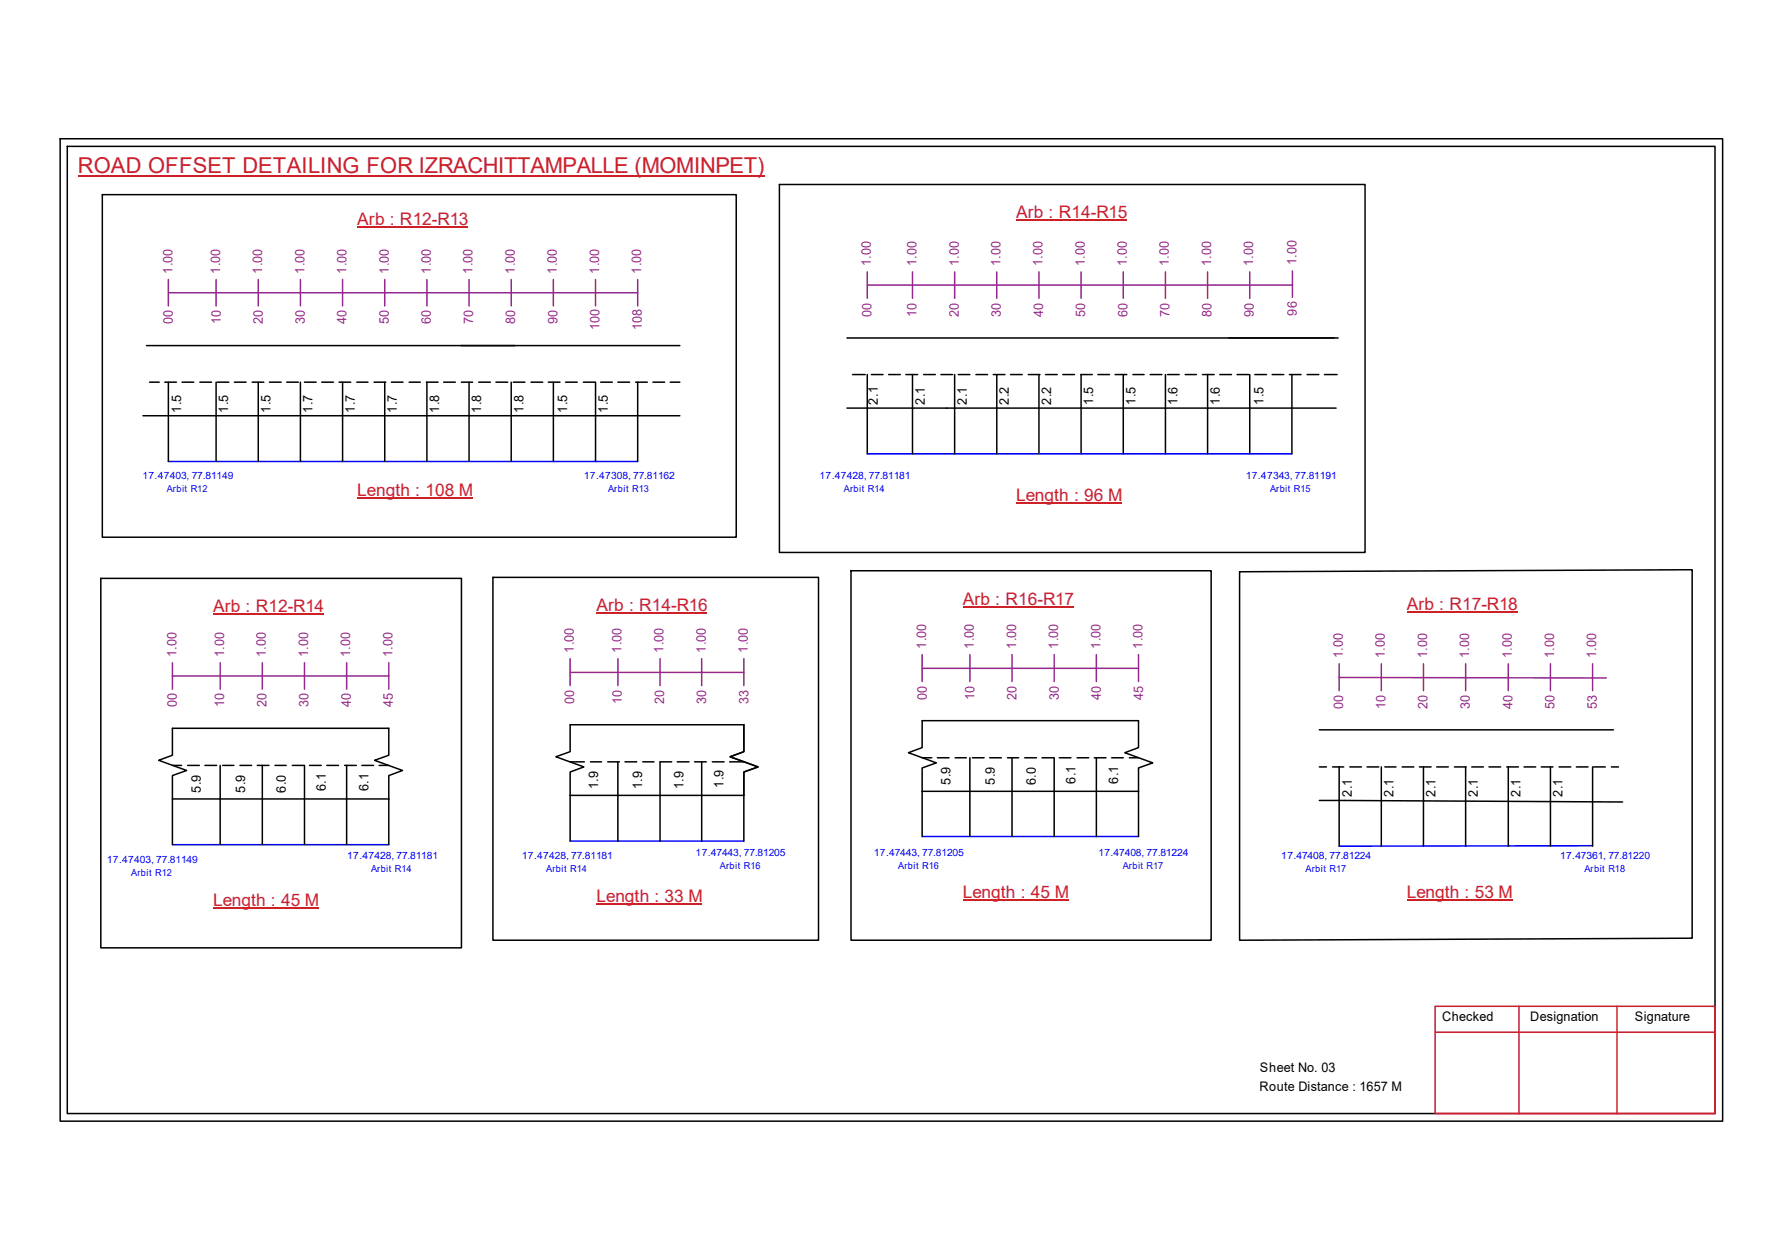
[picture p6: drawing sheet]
<svg xmlns="http://www.w3.org/2000/svg" width="297mm" height="210mm" viewBox="0 0 297 210" stroke-linecap="round" stroke-linejoin="round" font-family="sans-serif">
<g fill="none" stroke="#000" stroke-width=".25">
<path d="M10 23.1h277.1v163.7h-277.1zM11.2 24.4h274.7v161.1h-274.7zM17.1 32.4h105.6v57.1h-105.6zM129.9 30.7h97.6v61.3h-97.6zM24.4 57.6h88.9M141.2 56.3h81.9M23.8 69.3h89.5M24.9 63.7h1.6M27.5 63.7h1.9M28.1 63.7v13.2M30.3 63.7h2M33.3 63.7h2"/>
<path d="M36 63.7v13.2M36.2 63.7h1.9M39.1 63.7h1.9M42 63.7h2M43 63.7v13.2M44.9 63.7h2M47.8 63.7h1.9M50.1 63.7v13.2M50.8 63.7h1.9M53.6 63.7h2M56.5 63.7h2M57.1 63.7v13.2"/>
<path d="M59.5 63.7h1.8M62.4 63.7h1.9M64.1 63.7v13.2M65.2 63.7h2M68.2 63.7h1.9M71.1 63.7h1.9M71.2 63.7v13.2M74 63.7h1.9M76.9 63.7h1.9M78.2 63.7v13.2M79.8 63.7h1.9M82.7 63.7h1.9"/>
<path d="M85.2 63.7v13.2M85.6 63.7h1.9M88.5 63.7h2M91.4 63.7h1.9M92.2 63.7v13.2M94.3 63.7h1.9M97.2 63.7h2M99.3 63.7v13.2M100.1 63.7h2M103 63.7h1.9M106 63.7h1.9M106.3 63.7v13.2"/>
<path d="M108.8 63.7h2M111.7 63.7h1.6M141.2 68h81.5M142.1 62.4h2.1M144.6 62.4v13.2M145.2 62.4h2M148.1 62.4h2M151 62.4h1.9M152.1 62.4v13.2M154 62.4h1.9M156.8 62.4h2M159.1 62.4v13.2"/>
<path d="M159.7 62.4h2M162.7 62.4h1.9M165.6 62.4h1.9M166.2 62.4v13.2M168.4 62.4h2M171.4 62.4h2M173.2 62.4v13.2M174.3 62.4h1.9M177.2 62.4h1.9M180.1 62.4h2M180.2 62.4v13.2M183 62.4h2"/>
<path d="M185.9 62.4h1.9M187.2 62.4v13.2M188.8 62.4h1.9M191.7 62.4h2M194.3 62.4v13.2M194.6 62.4h2M197.6 62.4h1.8M200.4 62.4h2M201.3 62.4v13.2M203.3 62.4h2M206.2 62.4h1.9M208.3 62.4v13.2"/>
<path d="M209.2 62.4h1.9M212 62.4h2M214.9 62.4h2M215.3 62.4v13.2M217.9 62.4h1.9M220.8 62.4h2.1M16.8 96.4h60.1v61.5h-60.1zM82.2 96.2h54.2v60.4h-54.2zM141.9 95.1h60v61.5h-60zM206.6 95.2l75.5-.3v61.4l-75.5 .3zM28.7 133.1v-3.9l2.4-.8-4.6-1.7 2.2-.9v-4.5h36.1v4.5l-2.4 .9 4.7 1.7-2.3 .8v3.9M28.7 133.1h36.1"/>
<path d="M28.7 127.5h1.6M28.7 133.1v7.6M31.3 127.5h1.9M34.2 127.5h1.9M36.7 127.5v13.2M37.1 127.5h1.9M40 127.5h1.9M42.9 127.5h1.9M43.7 127.5v13.2M45.8 127.5h1.9M48.7 127.5h2M50.8 127.5v13.2"/>
<path d="M51.6 127.5h1.9M54.5 127.5h1.9M57.4 127.5h2M57.8 127.5v13.2M60.3 127.5h2M63.2 127.5h1.6M64.8 133.1v7.6M95 132.5v-3.9l2.3-.8-4.6-1.7 2.3-.9v-4.5h29v4.5l-2.3 .9 4.7 1.7-2.4 .8v3.9M95 132.5h29M95 126.9h2.4M95 132.5v7.6M98.4 126.9h1.9"/>
<path d="M101.3 126.9h1.9M103 126.9v13.2M104.2 126.9h1.9M107.1 126.9h1.9M112 126.9h-2v13.2M112.9 126.9h1.9M115.8 126.9h1.9M117 126.9v13.2M118.7 126.9h2M121.6 126.9h2.4M124 132.5v7.6M153.7 131.8v-3.9l2.4-.8-4.7-1.7 2.3-.9v-4.4h36.1v4.4l-2.3 .9 4.6 1.7-2.3 .8v3.9"/>
<path d="M153.7 131.8h36.1M153.7 126.2h1.6M153.7 131.8v7.6M156.2 126.2h2M159.2 126.2h1.9M161.7 126.2v13.2M162.1 126.2h1.9M165 126.2h1.9M167.9 126.2h1.9M168.7 126.2v13.2M170.8 126.2h2M173.7 126.2h1.9"/>
<path d="M175.7 126.2v13.2M176.6 126.2h1.9M179.5 126.2h2M182.4 126.2h2M182.7 126.2v13.2M185.3 126.2h1.9M188.3 126.2h1.5M189.8 131.8v7.6M219.9 133.3l50.6 .3M219.9 127.8h1.2M219.9 121.6h49M222.1 127.8h1.9"/>
<path d="M223.2 127.8v13.2M225 127.8h1.9M227.9 127.8h1.9M230.2 127.8v13.2M230.8 127.8h1.9M233.7 127.8h2M236.6 127.8h1.9M237.3 127.8v13.2M239.5 127.8h1.9M242.4 127.8h2M244.3 127.8v13.2M245.3 127.8h2"/>
<path d="M248.2 127.8h1.9M251.2 127.8h1.9M251.4 127.8v13.2M254 127.8h2M256.9 127.8h2M258.4 127.8v13.2M259.9 127.8h1.9M262.8 127.8h1.9M265.5 127.8v13.2M265.6 127.8h2M268.6 127.8h1.2"/>
</g>
<path d="M239.2 167.6h46.7v17.9h-46.7zM239.2 172h46.7M253.2 167.6v17.9M269.5 167.6v17.9" fill="none" stroke="#cc1f26" stroke-width=".25"/>
<path d="M13 29.3h114.4" fill="none" stroke="#cd2027" stroke-width=".25"/>
<path d="M28.1 76.9h78.2M144.6 75.6h70.7M153.7 139.4h36.1M28.7 140.7h36.1M95 140.1h29M265.5 140.9l-42.3 .1" fill="none" stroke="#00f" stroke-width=".25"/>
<g fill="none" stroke="#93278f" stroke-width=".25">
<path d="M28.1 48.8h78.2M28.1 46.6v4.4M36 46.6v4.4M43 46.6v4.4M50.1 46.6v4.4M57.1 46.6v4.4M64.1 46.6v4.4M71.2 46.6v4.4M78.2 46.6v4.4M85.2 46.6v4.4M92.2 46.6v4.4M99.3 46.6v4.4"/>
<path d="M106.3 46.6v4.4M144.6 47.5h70.8M144.6 45.3v4.4M152.1 45.3v4.4M159.1 45.3v4.4M166.2 45.3v4.4M173.2 45.3v4.4M180.2 45.3v4.4M187.2 45.3v4.4M194.3 45.3v4.4M201.3 45.3v4.4M208.3 45.3v4.4"/>
<path d="M215.4 45.1v4.4M28.7 112.6h36.1M28.7 110.4v4.4M36.7 110.4v4.4M43.7 110.4v4.4M50.8 110.4v4.4M57.8 110.4v4.4M64.8 110.4v4.4M95 112h29M95 109.7v4.5M103 109.7v4.5M110 109.7v4.5"/>
<path d="M117 109.7v4.5M124 109.7v4.5M153.7 111.3h36.1M153.7 109.1v4.4M161.7 109.1v4.4M168.7 109.1v4.4M175.7 109.1v4.4M182.7 109.1v4.4M189.8 109.1v4.4M223.2 112.9h44.6M223.2 110.6v4.5M230.2 110.6v4.5"/>
<path d="M237.3 110.6v4.5M244.3 110.6v4.5M251.4 110.6v4.5M258.4 110.6v4.5M265.5 110.6v4.5"/>
</g>
<path d="M59.6 37.8h18.4M169.4 36.6h18.4M59.6 83h19.2M169.4 83.8h17.6M35.5 102.4h18.5M99.4 102.1h18.5M160.5 101.1h18.4M234.5 101.9h18.4M35.5 151.2h17.6M99.4 150.6h17.6M160.5 149.9h17.6M234.5 149.9h17.6" fill="none" stroke="#cd2027" stroke-width=".17"/>
<text font-size="3.6" fill="#cd2027" x="13" y="28.9">ROAD OFFSET DETAILING FOR IZRACHITTAMPALLE (MOMINPET)</text>
<g font-size="2.9" fill="#cd2027">
<text x="59.6" y="37.5">Arb : R12-R13</text>
<text x="169.4" y="36.2">Arb : R14-R15</text>
<text x="59.6" y="82.6">Length : 108 M</text>
<text x="169.4" y="83.5">Length : 96 M</text>
<text x="99.4" y="101.8">Arb : R14-R16</text>
<text x="160.5" y="100.8">Arb : R16-R17</text>
<text x="234.5" y="101.6">Arb : R17-R18</text>
<text x="35.5" y="102">Arb : R12-R14</text>
<text x="160.5" y="149.6">Length : 45 M</text>
<text x="234.5" y="149.6">Length : 53 M</text>
<text x="35.5" y="150.9">Length : 45 M</text>
<text x="99.4" y="150.3">Length : 33 M</text>
</g>
<g font-size="2.2" fill="#93278f">
<text x="28.7" y="45.6" transform="rotate(-90 28.7 45.6)">1.00</text>
<text x="36.7" y="45.6" transform="rotate(-90 36.7 45.6)">1.00</text>
<text x="43.7" y="45.6" transform="rotate(-90 43.7 45.6)">1.00</text>
<text x="50.8" y="45.6" transform="rotate(-90 50.8 45.6)">1.00</text>
<text x="57.8" y="45.6" transform="rotate(-90 57.8 45.6)">1.00</text>
<text x="64.8" y="45.6" transform="rotate(-90 64.8 45.6)">1.00</text>
<text x="71.8" y="45.6" transform="rotate(-90 71.8 45.6)">1.00</text>
<text x="78.8" y="45.6" transform="rotate(-90 78.8 45.6)">1.00</text>
<text x="85.8" y="45.6" transform="rotate(-90 85.8 45.6)">1.00</text>
<text x="92.8" y="45.6" transform="rotate(-90 92.8 45.6)">1.00</text>
<text x="99.9" y="45.6" transform="rotate(-90 99.9 45.6)">1.00</text>
<text x="106.9" y="45.6" transform="rotate(-90 106.9 45.6)">1.00</text>
<text x="145.2" y="44.4" transform="rotate(-90 145.2 44.4)">1.00</text>
<text x="152.8" y="44.4" transform="rotate(-90 152.8 44.4)">1.00</text>
<text x="159.8" y="44.4" transform="rotate(-90 159.8 44.4)">1.00</text>
<text x="166.7" y="44.4" transform="rotate(-90 166.7 44.4)">1.00</text>
<text x="173.8" y="44.4" transform="rotate(-90 173.8 44.4)">1.00</text>
<text x="180.8" y="44.4" transform="rotate(-90 180.8 44.4)">1.00</text>
<text x="187.8" y="44.4" transform="rotate(-90 187.8 44.4)">1.00</text>
<text x="194.9" y="44.4" transform="rotate(-90 194.9 44.4)">1.00</text>
<text x="201.9" y="44.4" transform="rotate(-90 201.9 44.4)">1.00</text>
<text x="208.9" y="44.4" transform="rotate(-90 208.9 44.4)">1.00</text>
<text x="216.1" y="44.2" transform="rotate(-90 216.1 44.2)">1.00</text>
<text x="145.2" y="52.7" transform="rotate(-90 145.2 52.7)">00</text>
<text x="152.8" y="52.7" transform="rotate(-90 152.8 52.7)">10</text>
<text x="159.8" y="52.7" transform="rotate(-90 159.8 52.7)">20</text>
<text x="166.8" y="52.7" transform="rotate(-90 166.8 52.7)">30</text>
<text x="173.9" y="52.7" transform="rotate(-90 173.9 52.7)">40</text>
<text x="180.9" y="52.7" transform="rotate(-90 180.9 52.7)">50</text>
<text x="187.9" y="52.7" transform="rotate(-90 187.9 52.7)">60</text>
<text x="194.9" y="52.7" transform="rotate(-90 194.9 52.7)">70</text>
<text x="202" y="52.7" transform="rotate(-90 202 52.7)">80</text>
<text x="209" y="52.7" transform="rotate(-90 209 52.7)">90</text>
<text x="216.2" y="52.6" transform="rotate(-90 216.2 52.6)">96</text>
<text x="28.8" y="54" transform="rotate(-90 28.8 54)">00</text>
<text x="36.8" y="54" transform="rotate(-90 36.8 54)">10</text>
<text x="43.8" y="54" transform="rotate(-90 43.8 54)">20</text>
<text x="50.8" y="54" transform="rotate(-90 50.8 54)">30</text>
<text x="57.8" y="54" transform="rotate(-90 57.8 54)">40</text>
<text x="64.8" y="54" transform="rotate(-90 64.8 54)">50</text>
<text x="71.8" y="54" transform="rotate(-90 71.8 54)">60</text>
<text x="78.9" y="54" transform="rotate(-90 78.9 54)">70</text>
<text x="85.9" y="54" transform="rotate(-90 85.9 54)">80</text>
<text x="92.9" y="54" transform="rotate(-90 92.9 54)">90</text>
<text x="99.9" y="55" transform="rotate(-90 99.9 55)">100</text>
<text x="107" y="55" transform="rotate(-90 107 55)">108</text>
<text x="29.4" y="109.5" transform="rotate(-90 29.4 109.5)">1.00</text>
<text x="37.4" y="109.5" transform="rotate(-90 37.4 109.5)">1.00</text>
<text x="44.3" y="109.5" transform="rotate(-90 44.3 109.5)">1.00</text>
<text x="51.3" y="109.5" transform="rotate(-90 51.3 109.5)">1.00</text>
<text x="58.4" y="109.5" transform="rotate(-90 58.4 109.5)">1.00</text>
<text x="65.4" y="109.5" transform="rotate(-90 65.4 109.5)">1.00</text>
<text x="95.6" y="108.8" transform="rotate(-90 95.6 108.8)">1.00</text>
<text x="103.6" y="108.8" transform="rotate(-90 103.6 108.8)">1.00</text>
<text x="110.6" y="108.8" transform="rotate(-90 110.6 108.8)">1.00</text>
<text x="117.6" y="108.8" transform="rotate(-90 117.6 108.8)">1.00</text>
<text x="124.7" y="108.8" transform="rotate(-90 124.7 108.8)">1.00</text>
<text x="154.4" y="108.1" transform="rotate(-90 154.4 108.1)">1.00</text>
<text x="162.3" y="108.1" transform="rotate(-90 162.3 108.1)">1.00</text>
<text x="169.4" y="108.1" transform="rotate(-90 169.4 108.1)">1.00</text>
<text x="176.4" y="108.1" transform="rotate(-90 176.4 108.1)">1.00</text>
<text x="183.4" y="108.1" transform="rotate(-90 183.4 108.1)">1.00</text>
<text x="190.5" y="108.1" transform="rotate(-90 190.5 108.1)">1.00</text>
<text x="223.8" y="109.6" transform="rotate(-90 223.8 109.6)">1.00</text>
<text x="230.8" y="109.6" transform="rotate(-90 230.8 109.6)">1.00</text>
<text x="237.9" y="109.6" transform="rotate(-90 237.9 109.6)">1.00</text>
<text x="244.9" y="109.6" transform="rotate(-90 244.9 109.6)">1.00</text>
<text x="252" y="109.6" transform="rotate(-90 252 109.6)">1.00</text>
<text x="259" y="109.6" transform="rotate(-90 259 109.6)">1.00</text>
<text x="266.1" y="109.6" transform="rotate(-90 266.1 109.6)">1.00</text>
<text x="29.5" y="117.9" transform="rotate(-90 29.5 117.9)">00</text>
<text x="37.4" y="117.9" transform="rotate(-90 37.4 117.9)">10</text>
<text x="44.4" y="117.9" transform="rotate(-90 44.4 117.9)">20</text>
<text x="51.4" y="117.9" transform="rotate(-90 51.4 117.9)">30</text>
<text x="58.5" y="117.9" transform="rotate(-90 58.5 117.9)">40</text>
<text x="65.5" y="117.9" transform="rotate(-90 65.5 117.9)">45</text>
<text x="95.7" y="117.3" transform="rotate(-90 95.7 117.3)">00</text>
<text x="103.7" y="117.3" transform="rotate(-90 103.7 117.3)">10</text>
<text x="110.7" y="117.3" transform="rotate(-90 110.7 117.3)">20</text>
<text x="117.7" y="117.3" transform="rotate(-90 117.7 117.3)">30</text>
<text x="124.8" y="117.3" transform="rotate(-90 124.8 117.3)">33</text>
<text x="154.5" y="116.6" transform="rotate(-90 154.5 116.6)">00</text>
<text x="162.4" y="116.6" transform="rotate(-90 162.4 116.6)">10</text>
<text x="169.5" y="116.6" transform="rotate(-90 169.5 116.6)">20</text>
<text x="176.5" y="116.6" transform="rotate(-90 176.5 116.6)">30</text>
<text x="183.5" y="116.6" transform="rotate(-90 183.5 116.6)">40</text>
<text x="190.5" y="116.6" transform="rotate(-90 190.5 116.6)">45</text>
<text x="223.9" y="118.1" transform="rotate(-90 223.9 118.1)">00</text>
<text x="230.9" y="118.1" transform="rotate(-90 230.9 118.1)">10</text>
<text x="238" y="118.1" transform="rotate(-90 238 118.1)">20</text>
<text x="245" y="118.1" transform="rotate(-90 245 118.1)">30</text>
<text x="252.1" y="118.1" transform="rotate(-90 252.1 118.1)">40</text>
<text x="259.1" y="118.1" transform="rotate(-90 259.1 118.1)">50</text>
<text x="266.1" y="118.1" transform="rotate(-90 266.1 118.1)">53</text>
</g>
<g font-size="2.2">
<text x="30.2" y="68.7" transform="rotate(-90 30.2 68.7)">1.5</text>
<text x="38.1" y="68.7" transform="rotate(-90 38.1 68.7)">1.5</text>
<text x="45.1" y="68.7" transform="rotate(-90 45.1 68.7)">1.5</text>
<text x="52.1" y="68.7" transform="rotate(-90 52.1 68.7)">1.7</text>
<text x="59.1" y="68.7" transform="rotate(-90 59.1 68.7)">1.7</text>
<text x="66.2" y="68.7" transform="rotate(-90 66.2 68.7)">1.7</text>
<text x="73.2" y="68.7" transform="rotate(-90 73.2 68.7)">1.8</text>
<text x="80.2" y="68.7" transform="rotate(-90 80.2 68.7)">1.8</text>
<text x="87.2" y="68.7" transform="rotate(-90 87.2 68.7)">1.8</text>
<text x="94.5" y="68.7" transform="rotate(-90 94.5 68.7)">1.5</text>
<text x="101.3" y="68.7" transform="rotate(-90 101.3 68.7)">1.5</text>
<text x="146.3" y="67.4" transform="rotate(-90 146.3 67.4)">2.1</text>
<text x="154.1" y="67.5" transform="rotate(-90 154.1 67.5)">2.1</text>
<text x="161.2" y="67.5" transform="rotate(-90 161.2 67.5)">2.1</text>
<text x="168.2" y="67.5" transform="rotate(-90 168.2 67.5)">2.2</text>
<text x="175.2" y="67.5" transform="rotate(-90 175.2 67.5)">2.2</text>
<text x="182.2" y="67.5" transform="rotate(-90 182.2 67.5)">1.5</text>
<text x="189.3" y="67.5" transform="rotate(-90 189.3 67.5)">1.5</text>
<text x="196.3" y="67.5" transform="rotate(-90 196.3 67.5)">1.6</text>
<text x="203.3" y="67.5" transform="rotate(-90 203.3 67.5)">1.6</text>
<text x="210.6" y="67.5" transform="rotate(-90 210.6 67.5)">1.5</text>
<text x="54.3" y="131.8" transform="rotate(-90 54.3 131.8)">6.1</text>
<text x="61.4" y="131.8" transform="rotate(-90 61.4 131.8)">6.1</text>
<text x="99.7" y="131.5" transform="rotate(-90 99.7 131.5)">1.9</text>
<text x="107.1" y="131.5" transform="rotate(-90 107.1 131.5)">1.9</text>
<text x="113.9" y="131.5" transform="rotate(-90 113.9 131.5)">1.9</text>
<text x="120.6" y="131.2" transform="rotate(-90 120.6 131.2)">1.9</text>
<text x="158.5" y="130.7" transform="rotate(-90 158.5 130.7)">5.9</text>
<text x="165.8" y="130.7" transform="rotate(-90 165.8 130.7)">5.9</text>
<text x="172.7" y="130.8" transform="rotate(-90 172.7 130.8)">6.0</text>
<text x="179.3" y="130.6" transform="rotate(-90 179.3 130.6)">6.1</text>
<text x="186.4" y="130.6" transform="rotate(-90 186.4 130.6)">6.1</text>
<text x="33.5" y="132.1" transform="rotate(-90 33.5 132.1)">5.9</text>
<text x="40.8" y="132.1" transform="rotate(-90 40.8 132.1)">5.9</text>
<text x="47.6" y="132.1" transform="rotate(-90 47.6 132.1)">6.0</text>
<text x="225.3" y="132.8" transform="rotate(-90 225.3 132.8)">2.1</text>
<text x="232.3" y="132.8" transform="rotate(-90 232.3 132.8)">2.1</text>
<text x="239.3" y="132.8" transform="rotate(-90 239.3 132.8)">2.1</text>
<text x="246.3" y="132.8" transform="rotate(-90 246.3 132.8)">2.1</text>
<text x="253.4" y="132.8" transform="rotate(-90 253.4 132.8)">2.1</text>
<text x="260.5" y="132.8" transform="rotate(-90 260.5 132.8)">2.1</text>
<text x="240.4" y="170.1">Checked</text>
<text x="255.1" y="170.1">Designation</text>
<text x="272.5" y="170.1">Signature</text>
<text x="210" y="178.6">Sheet No. 03</text>
<text x="209.9" y="181.7">Route Distance : 1657 M</text>
</g>
<g font-size="1.7" fill="#00f">
<text x="23.7" y="79.8">17.47403, 77.81149</text>
<text x="97.3" y="79.8">17.47308, 77.81162</text>
<text x="136.6" y="79.8">17.47428, 77.81181</text>
<text x="207.6" y="79.8">17.47343, 77.81191</text>
<text x="17.8" y="143.8">17.47403, 77.81149</text>
<text x="57.9" y="143.1">17.47428, 77.81181</text>
<text x="87" y="143.1">17.47428, 77.81181</text>
<text x="115.9" y="142.6">17.47443, 77.81205</text>
<text x="145.7" y="142.6">17.47443, 77.81205</text>
<text x="183.1" y="142.6">17.47408, 77.81224</text>
<text x="213.6" y="143.1">17.47408, 77.81224</text>
<text x="260.1" y="143.1">17.47361, 77.81220</text>
</g>
<g font-size="1.6" fill="#00f">
<text x="27.8" y="82">Arbit R12</text>
<text x="101.4" y="82">Arbit R13</text>
<text x="140.7" y="82">Arbit R14</text>
<text x="211.7" y="82">Arbit R15</text>
<text x="21.9" y="146">Arbit R12</text>
<text x="61.8" y="145.2">Arbit R14</text>
<text x="91.1" y="145.2">Arbit R14</text>
<text x="120" y="144.7">Arbit R16</text>
<text x="149.7" y="144.7">Arbit R16</text>
<text x="187.2" y="144.7">Arbit R17</text>
<text x="217.6" y="145.2">Arbit R17</text>
<text x="264.1" y="145.2">Arbit R18</text>
</g>
</svg>
